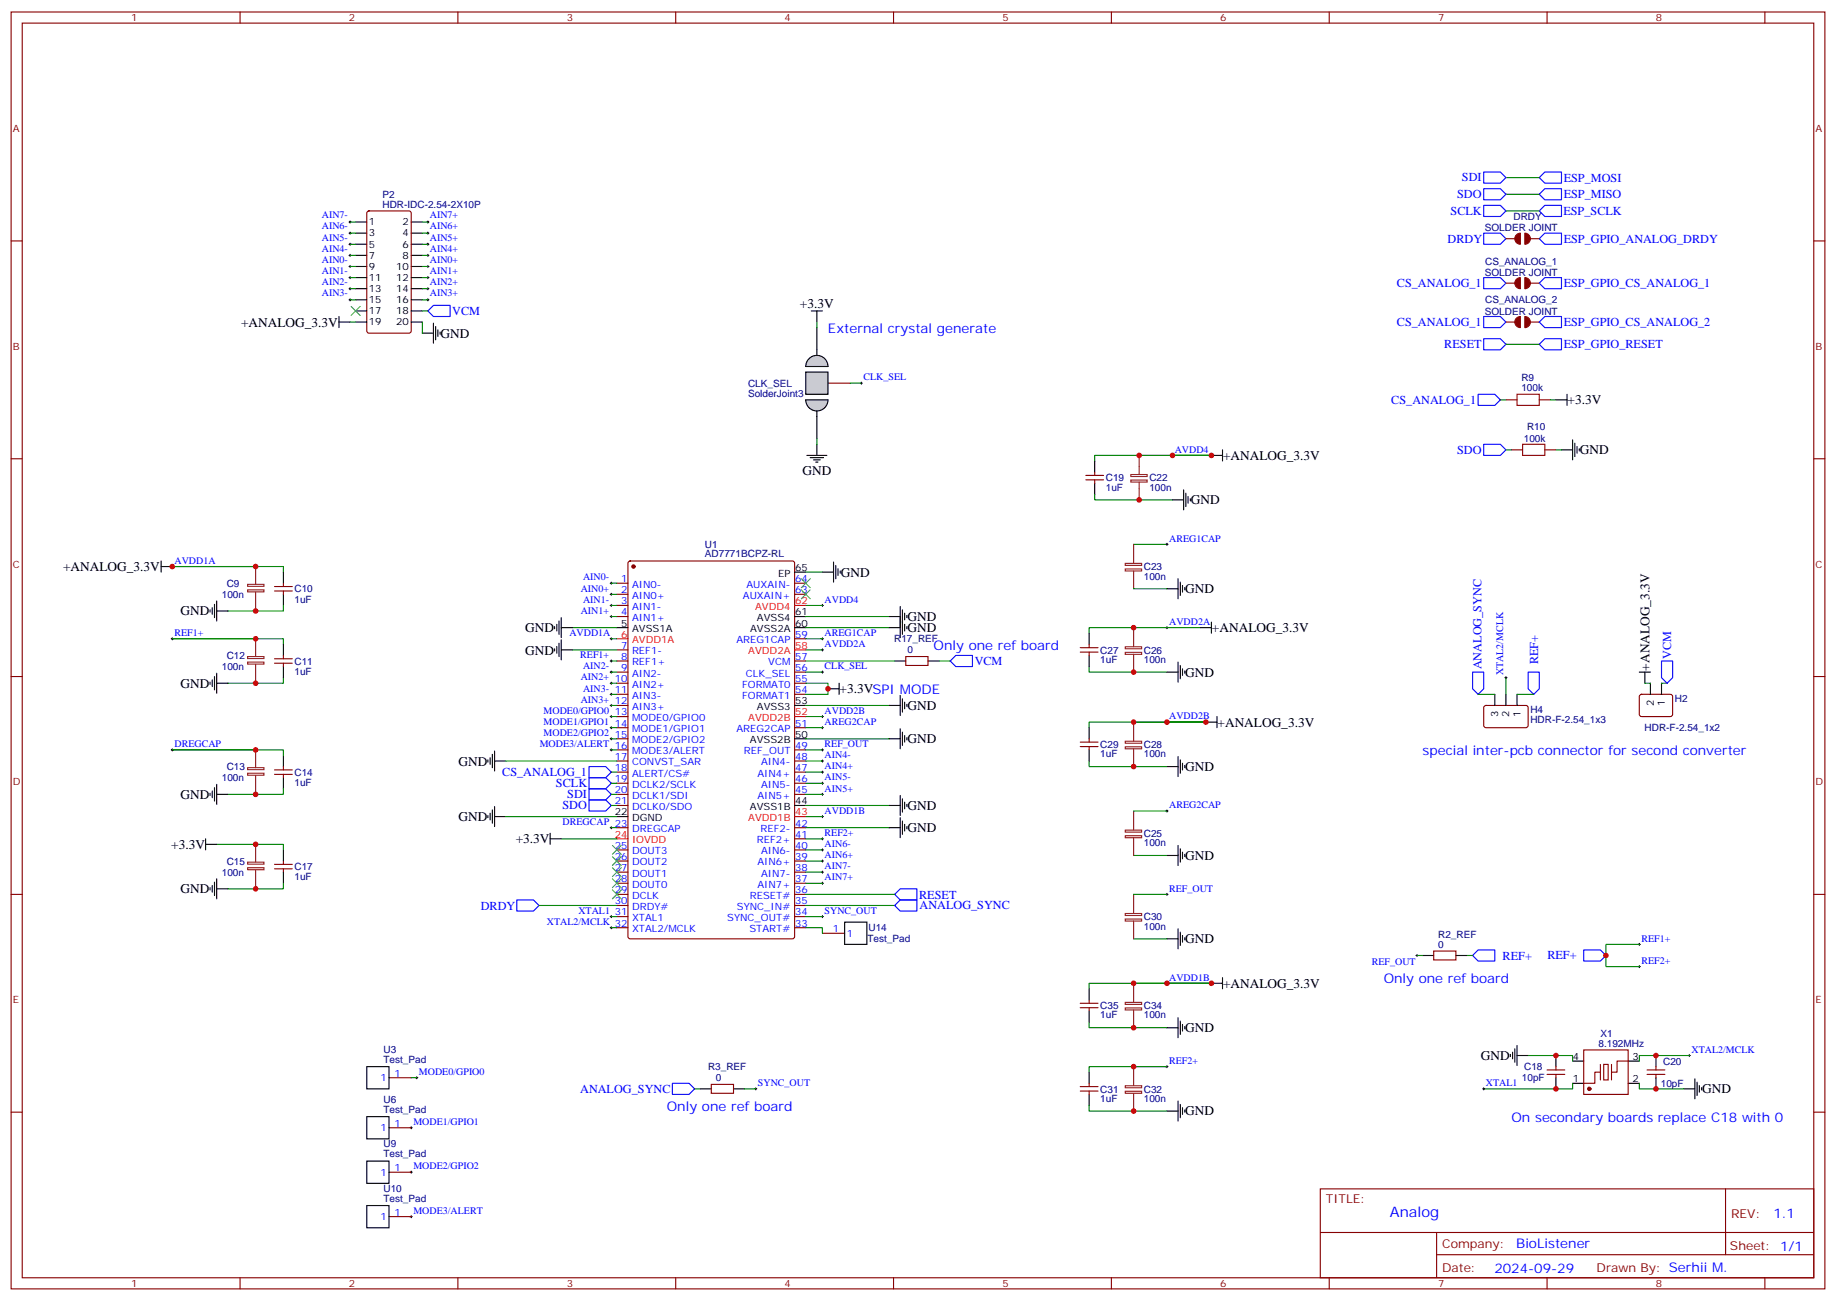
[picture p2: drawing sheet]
<svg xmlns="http://www.w3.org/2000/svg" width="583mm" height="413mm" viewBox="0 0 583 413" stroke-linecap="round" stroke-linejoin="round" font-family="sans-serif">
<g fill="none" stroke="#870000" stroke-width=".35">
<path d="M3.5 3.8h575.8v405.4h-575.8zM7.1 7.3h568.6v398.3h-568.6zM76.2 3.8v3.5M145.3 3.8v3.5M214.5 3.8v3.5M283.6 3.8v3.5M352.8 3.8v3.5M421.9 3.8v3.5M491.1 3.8v3.5M560.2 3.8v3.5M3.5 76.5h3.6M116.7 67.2l.4-.2h12.7l.7 .4v37.7l-.4 .6-13 .1-.6-.5-.1-37.6z"/>
<path d="M478 75.8h2.8M485.8 75.8h2.8M575.7 76.5h3.6M478 89.9h2.8M485.8 89.9h2.8M478 102.2h2.8M485.8 102.2h2.8M478 126.9h3.5M488.6 126.9h3.5M3.5 145.6h3.6M344.7 150.9h5.6M344.7 152.3h5.6"/>
<path d="M347.5 149.9v1M347.5 152.3v1.1M479.8 142.8h3.5M490.4 142.8h3.5M575.7 145.6h3.6M199.6 178.3l.4-.2h51.5l.7 .4v118.8l-.4 .7h-51.8l-.6-.4-.1-118.8zM87.1 187.6h5.7M87.1 186.2h5.7M90 185.1v1.1M90 187.6v1.1M195.8 185.1h3.5M195.8 188.7h3.5"/>
<path d="M195.8 192.2h3.5M195.8 195.7h3.5M252.2 185.1h3.6M252.2 188.7h3.6M3.5 214.8h3.6M87.1 210.5h5.7M87.1 209.1h5.7M90 208.1v1M90 210.5v1.1M195.8 206.3h3.5M195.8 209.8h3.5M195.8 213.4h3.5"/>
<path d="M195.8 216.9h3.5M252.2 209.8h3.6M252.2 213.4h3.6M252.2 216.9h3.6M252.2 202.8h3.6M342.9 205.6h5.6M342.9 207h5.6M345.7 204.5v1.1M345.7 207v1.1M575.7 214.8h3.6M195.8 220.4h3.5M195.8 223.9h3.5"/>
<path d="M195.8 227.5h3.5M195.8 231h3.5M195.8 234.5h3.5M195.8 238.1h3.5M252.2 220.4h3.6M252.2 231h3.6M252.2 238.1h3.6M342.9 235.6h5.6M342.9 237h5.6M345.7 234.5v1.1M345.7 237v1.1M520.6 220.6l.5-.2 9.4 .1 .4 .6v5.9l-.7 .5-9.4-.1-.5-.6v-5.7z"/>
<path d="M87.1 245.8h5.7M87.1 244.4h5.7M90 243.3v1.1M90 245.8v1.1M195.8 241.6h3.5M195.8 245.1h3.5M195.8 248.6h3.5M195.8 252.2h3.5M195.8 255.7h3.5M252.2 241.6h3.6M252.2 245.1h3.6M252.2 248.6h3.6"/>
<path d="M252.2 252.2h3.6M87.1 275.8h5.7M87.1 274.4h5.7M90 273.3v1.1M90 275.8v1.1M195.8 262.7h3.5M195.8 269.8h3.5M195.8 273.3h3.5M195.8 276.9h3.5M252.2 262.7h3.6M252.2 269.8h3.6M252.2 273.3h3.6"/>
<path d="M252.2 276.9h3.6M252.2 266.3h3.6M3.5 283.9h3.6M195.8 283.9h3.5M195.8 280.4h3.5M195.8 287.4h3.5M195.8 291h3.5M195.8 294.5h3.5M252.2 283.9h3.6M252.2 280.4h3.6M252.2 287.4h3.6M252.2 291h3.6"/>
<path d="M252.2 294.5h3.6M575.7 283.9h3.6M342.9 318.5h5.6M342.9 319.9h5.6M345.7 317.4v1.1M345.7 319.9v1.1M491.1 339.7h5.6M493.9 338.6v1.1M502.7 333.3h14.1v14.1h-14.1zM509.1 337.9h1.4v4.9h-1.4zM516.8 336.8h-3.5v3.6h-1.8M522.8 339.7h5.7"/>
<path d="M525.6 338.6v1.1M3.5 353.1h3.6M342.9 344.9h5.6M342.9 346.4h5.6M345.7 343.9v1M345.7 346.4v1M491.1 341.1h5.6M493.9 341.1v1M508 340.4h-1.8v3.5h-3.5M522.8 341.1h5.7M525.6 341.1v1M575.7 353.1h3.6"/>
<path d="M419.1 377.4h156.6v28.2h-156.6zM547.7 377.4v20.9M419.1 391.2h156.5M456 398.3h119.6M456 391.2v14.2M76.2 405.6v3.6M145.3 405.6v3.6M214.5 405.6v3.6M283.6 405.6v3.6M352.8 405.6v3.6M421.9 405.6v3.6M491.1 405.6v3.6"/>
<path d="M560.2 405.6v3.6"/>
</g>
<g fill="none" stroke="#000" stroke-width=".35">
<path d="M112.9 70.5h3.5M112.9 74h3.5M112.9 77.5h3.5M130.5 70.5h3.6M130.5 74h3.6M130.5 77.5h3.6M112.9 81.1h3.5M112.9 84.6h3.5M112.9 88.1h3.5M112.9 91.7h3.5M112.9 95.2h3.5M112.9 98.7h3.5"/>
<path d="M130.5 81.1h3.6M130.5 84.6h3.6M130.5 88.1h3.6M130.5 91.7h3.6M130.5 95.2h3.6M130.5 98.7h3.6M107.6 102.2h3.5M107.6 100.5v3.5M112.9 102.2h3.5M130.5 102.2h3.6M134.1 105.8h3.5M137.6 102.6v6.3"/>
<path d="M138.3 103.6v4.3M139 104.7v2.1M139.7 105.4v.7M259.3 104v7.1M259.3 132.2v7.1M493.9 126.9h3.5M497.4 125.2v3.5M499.2 139.6v6.4M347.5 146.3v3.6M347.5 153.4v3.5M495.7 142.8h3.5M499.9 140.7v4.2"/>
<path d="M500.6 141.7v2.2M501.3 142.5v.7M90 181.6v3.5M90 188.7v3.5M195.8 199.2h3.5M252.2 199.2h3.6M252.2 195.7h3.6M252.2 181.6h3.6M90 204.5v3.6M90 211.6v3.5M345.7 201v3.5M345.7 208.1v3.5"/>
<path d="M520.3 213.4h3.6M522.1 213.4v3.5M523.9 216.9v3.5M527.4 216.9v3.5M90 239.8v3.5M252.2 234.5h3.6M252.2 223.9h3.6M345.7 231v3.5M345.7 238.1v3.5M66.7 251.8v.7M67.4 251.1v2.1M68.1 250v4.3"/>
<path d="M68.8 249v6.3M68.8 252.2h3.5M90 246.9v3.5M154.9 258.9v.7M155.6 258.2v2.1M156.3 257.1v4.2M157 259.2h3.5M157 256v6.4M195.8 259.2h3.5M252.2 255.7h3.6M68.8 279v6.3M90 269.8v3.5"/>
<path d="M90 276.9v3.5M66.7 281.8v.7M67.4 281.1v2.1M68.1 280v4.3M68.8 282.2h3.5M345.7 313.9v3.5M345.7 321v3.5M479.4 334.7v.7M480.1 334v2.1M480.8 333v4.2M481.5 335.1h3.6M481.5 331.9v6.3"/>
<path d="M493.9 335.1v3.5M499.2 336.8h3.5M516.8 336.8h3.5M525.6 335.1v3.5M345.7 340.4v3.5M345.7 347.4v3.5M493.9 342.1v3.6M499.2 343.9h3.5M516.8 343.9h3.5M525.6 342.1v3.6M534.5 345.7h3.5M538 342.5v6.3"/>
<path d="M538.7 343.5v4.3M539.4 344.6v2.1M540.1 345.3v.7"/>
</g>
<g fill="#870000" stroke="#870000" stroke-width=".35">
<circle cx="504.5" cy="345.7" r=".53"/>
<circle cx="201.1" cy="179.8" r=".53"/>
</g>
<path d="M508 337.9v4.9M511.5 337.9v4.9" fill="none" stroke="#871200" stroke-width=".35"/>
<g fill="none" stroke="#008700" stroke-width=".35">
<path d="M478 56.4h10.6M478 61.7h10.6M478 67h10.6M111.1 102.2h1.8M134.1 102.2v3.6M478 109.3h10.6M476.2 126.9h1.8M492.1 126.9h1.8M347.5 156.9v1.8h24.7M361.6 144.6h22.9h-37v1.7M478 142.8h1.8M493.9 142.8h1.8"/>
<path d="M81.1 179.8h-26.4h35.3v1.8M359.8 172.8h10.6M90 192.2v1.8h-17.7M181.7 199.2h14.1M255.8 181.6h5.3M255.8 195.7h26.4M255.8 199.2h26.4M255.8 192.2h5.3M359.8 186.9h10.6M381 199.2h-35.3v1.8M81.1 202.8h-26.4h35.3v1.7M90 215.1v1.8h-17.7"/>
<path d="M181.7 206.3h14.1M194 202.8h1.8M194 209.8h1.8M255.8 206.3h5.3M255.8 202.8h5.3M255.8 213.4h5.3M345.7 211.6v1.8h24.7M522.1 216.9h1.8M527.4 216.9h1.8M81.1 238.1h-26.4h35.3v1.7M255.8 223.9h26.4M255.8 234.5h26.4"/>
<path d="M255.8 227.5h5.3M255.8 231h5.3M255.8 238.1h5.3M359.8 229.2h23h-37.1v1.8M90 250.4v1.8h-17.7M160.5 259.2h35.3M194 248.6h1.8M194 245.1h1.8M255.8 255.7h26.4M255.8 259.2h5.3M345.7 241.6v1.7h24.7M359.8 257.5h10.6"/>
<path d="M68.8 268h21.2v1.8M178.2 266.3h17.6M194 262.7h1.8M255.8 262.7h26.4M255.8 266.3h5.3M359.8 271.6h10.6M90 280.4v1.8h-17.7M171.1 287.4h24.7M194 291h1.8M194 294.5h1.8M359.8 298h10.6M359.8 283.9h10.6"/>
<path d="M359.8 312.1h24.7h-38.8v1.8M345.7 324.5v1.7h24.7M359.8 338.6h10.6h-24.7v1.8M485.1 335.1h14.1v1.7M536.2 335.1h-15.9v1.7M345.7 350.9v1.8h24.7M499.2 343.9v1.8h-28.2M520.3 343.9v1.8h14.2"/>
</g>
<g fill="none" stroke="#000" stroke-width=".32">
<path d="M273 121.6h.8M273.4 121.3v.7M371.8 144.6h.7M372.2 144.2v.7M54.3 179.8h.7M54.7 179.5v.7M370.1 172.8h.7M370.4 172.4v.7M260.7 192.2h.7M261.1 191.8v.7M370.1 199.2h.7M370.4 198.9v.7"/>
<path d="M54.3 202.8h.7M54.7 202.4v.7M193.7 202.8h.7M193.7 209.8h.7M194 202.4v.7M194 209.5v.7M260.7 202.8h.7M260.7 206.3h.7M260.7 213.4h.7M261.1 202.4v.7M261.1 206v.7M261.1 213v.7"/>
<path d="M54.3 238.1h.7M54.7 237.7v.7M260.7 227.5h.7M260.7 231h.7M260.7 238.1h.7M261.1 227.1v.7M261.1 230.6v.8M261.1 237.7v.7M370.1 229.2h.7M370.4 228.9v.7M260.7 259.2h.7M261.1 258.9v.7"/>
<path d="M370.1 257.5h.7M370.4 257.1v.7M193.7 262.7h.7M194 262.4v.7M260.7 266.3h.7M261.1 265.9v.7M193.7 294.5h.7M193.7 291h.7M194 290.6v.7M194 294.1v.8M370.1 283.9h.7M370.4 283.6v.7"/>
<path d="M370.1 312.1h.7M370.4 311.8v.7M370.1 338.6h.7M370.4 338.2v.7M535.9 335.1h.7M536.2 334.7v.7M470.6 345.7h.7M471 345.3v.7"/>
</g>
<path d="M481.5 125.2h7.1v3.5h-7.1zM483.3 141h7.1v3.6h-7.1z" fill="none" stroke="#a10000" stroke-width=".35"/>
<g fill="none" stroke="#00f" stroke-width=".35">
<path d="M488.6 56.4l1.8-1.8h5.3v3.5h-5.3zM471 74h5.2l1.8 1.8-1.8 1.7h-5.2zM471 65.2h5.2l1.8 1.8-1.8 1.7h-5.2zM488.6 61.7l1.8-1.8h5.3v3.5h-5.3zM488.6 67l1.8-1.8h5.3v3.5h-5.3zM488.6 75.8l1.8-1.8h5.3v3.5h-5.3zM471 88.1h5.2l1.8 1.8-1.8 1.8h-5.2zM488.6 89.9l1.8-1.8h5.3v3.6h-5.3zM471 107.5h5.2l1.8 1.8-1.8 1.8h-5.2zM471 100.5h5.2l1.8 1.7-1.8 1.8h-5.2zM488.6 109.3l1.8-1.8h5.3v3.6h-5.3zM488.6 102.2l1.8-1.7h5.3v3.5h-5.3z"/>
<path d="M469.2 125.2h5.3l1.7 1.7-1.7 1.8h-5.3zM471 141h5.2l1.8 1.8-1.8 1.8h-5.2zM187 246.9h5.3l1.7 1.7-1.7 1.8h-5.3zM187 243.3h5.3l1.7 1.8-1.7 1.8h-5.3zM164 285.7h5.3l1.8 1.7-1.8 1.8h-5.3z"/>
</g>
<g fill="#900" stroke="#900" stroke-width=".35">
<path d="M481.4 74.5l1.2-.5v3.5a1.76 1.76 0 0 1-1.6-1 1.76 1.76 0 0 1 .4-2z"/>
<path d="M484 74a1.76 1.76 0 0 1 1.8 1.8 1.76 1.76 0 0 1-1.8 1.7z"/>
<path d="M481.4 88.6l1.2-.5v3.6a1.76 1.76 0 0 1-1.6-1.1 1.76 1.76 0 0 1 .4-2z"/>
<path d="M484 88.1a1.76 1.76 0 0 1 1.8 1.8 1.76 1.76 0 0 1-1.8 1.8z"/>
<path d="M481.4 101l1.2-.5v3.5a1.76 1.76 0 0 1-1.6-1.1 1.76 1.76 0 0 1 .4-1.9z"/>
<path d="M484 100.5a1.76 1.76 0 0 1 1.8 1.7 1.76 1.76 0 0 1-1.8 1.8z"/>
</g>
<path d="M252.2 192.2h3.6M195.8 202.8h3.5M252.2 206.3h3.6M252.2 227.5h3.6M252.2 259.2h3.6M195.8 266.3h3.5" fill="none" stroke="#f00" stroke-width=".35"/>
<g fill="none" stroke="#8c2424" stroke-width=".35">
<path d="M359 150.6h5.1v.7h-5.1zM359 152.4h5.1v.6h-5.1zM361.6 144.6v6M361.6 153v5.7M81.1 179.8v5.7M357.2 178.9h5.2v.6h-5.2zM359.8 172.8v6M78.6 187.3h5.2v.6h-5.2zM78.6 185.5h5.2v.6h-5.2zM81.1 188v6M357.2 180.6h5.2v.7h-5.2zM359.8 181.3v5.6"/>
<path d="M359.8 199.2v6M78.6 210.2h5.2v.6h-5.2zM78.6 208.4h5.2v.7h-5.2zM81.1 202.8v5.6M81.1 210.9v6M357.2 205.3h5.2v.7h-5.2zM357.2 207.1h5.2v.6h-5.2zM359.8 207.7v5.7M81.1 238.1v5.6M357.2 235.3h5.2v.6h-5.2zM357.2 237.1h5.2v.6h-5.2zM359.8 229.2v6"/>
<path d="M359.8 237.7v5.6M78.6 245.5h5.2v.6h-5.2zM78.6 243.7h5.2v.6h-5.2zM81.1 246.2v6M359.8 257.5v6M78.6 275.4h5.2v.7h-5.2zM78.6 273.7h5.2v.6h-5.2zM81.1 268v5.7M81.1 276.2v6M357.2 263.5h5.2v.7h-5.2zM357.2 265.3h5.2v.6h-5.2zM359.8 265.9v5.7"/>
<path d="M357.2 290h5.2v.6h-5.2zM357.2 291.7h5.2v.7h-5.2zM359.8 283.9v6M359.8 292.4v5.6M357.2 318.2h5.2v.6h-5.2zM357.2 320h5.2v.6h-5.2zM359.8 312.1v6M359.8 320.6v5.6M359.8 338.6v6M357.2 344.7h5.2v.6h-5.2zM357.2 346.4h5.2v.7h-5.2zM359.8 347.1v5.6"/>
</g>
<g fill="#ccc" stroke="#000" stroke-width=".35">
<path d="M255.8 126.9h7a3.5 3.5 0 0 1-3.5 3.6 3.5 3.5 0 0 1-3.5-3.6z"/>
<path d="M256.8 113.9a3.5 3.5 0 0 1 3.8-.8 3.5 3.5 0 0 1 2.2 3.2h-7a3.5 3.5 0 0 1 1-2.4z"/>
</g>
<g fill="#333" stroke="#000" stroke-width=".35">
<path d="M255.8 126.9h7z"/>
<path d="M255.8 116.3h7z"/>
</g>
<path d="M259.3 111.1v1.7M259.3 130.5v1.7" fill="none" stroke="#000" stroke-width=".35"/>
<path d="M262.8 121.6h7.1" fill="none" stroke="#870000" stroke-width=".35"/>
<path d="M255.8 118.1h7v7.1h-7z" fill="#ccc" stroke="#000" stroke-width=".35"/>
<g fill="none" stroke="#008700" stroke-width=".35">
<path d="M111.1 70.5h1.8M111.1 74h1.8M111.1 77.5h1.8M134.1 70.5h1.7M134.1 74h1.7M134.1 77.5h1.7M111.1 81.1h1.8M111.1 84.6h1.8M111.1 88.1h1.8M111.1 91.7h1.8M111.1 95.2h1.8M134.1 98.7h1.7"/>
<path d="M134.1 81.1h1.7M134.1 84.6h1.7M134.1 88.1h1.7M134.1 91.7h1.7M134.1 95.2h1.7M259.3 102.2v1.8M259.3 139.3v1.7M269.9 121.6h3.5M372.2 144.6h12.3M194 185.1h1.8M194 188.7h1.8M194 192.2h1.8"/>
<path d="M194 195.7h1.8M194 213.4h1.8M194 216.9h1.8M255.8 216.9h7v3.5h-7M255.8 209.8h28.2M298.1 209.8h3.5M478 215.1v5.3M194 220.4h1.8M194 223.9h1.8M194 227.5h1.8M194 231h1.8M194 234.5h1.8"/>
<path d="M194 238.1h1.8M370.4 229.2h12.4M469.2 220.4h5.3M481.5 220.4h5.3M160.5 241.6h35.3M194 252.2h1.8M194 255.7h1.8M255.8 252.2h5.3M255.8 241.6h5.3M255.8 245.1h5.3M255.8 248.6h5.3M255.8 269.8h5.3"/>
<path d="M255.8 273.3h5.3M255.8 276.9h5.3M255.8 294.5h5.3v1.8M255.8 283.9h28.2M255.8 280.4h5.3M255.8 291h5.3M255.8 287.4h28.2M520.3 299.8h-10.5v7h10.5M370.4 312.1h14.1M449.8 303.3h1.8M465.7 303.3h1.7M130.5 342.1h1.8"/>
<path d="M220.5 345.7h1.7M236.4 345.7h3.5"/>
</g>
<g fill="none" stroke="#000" stroke-width=".35">
<path d="M257.5 98.7h3.6M259.3 98.7v3.5M256.1 144.6h6.4M257.2 145.3h4.2M258.2 146h2.1M258.9 146.7h.7M259.3 141v3.6M372.2 158.7h3.5M375.7 155.5v6.4M376.4 156.6v4.2M377.1 157.6v2.1M377.8 158.3v.7"/>
<path d="M384.5 144.6h3.6M388.1 142.8v3.5M51.2 179.8h3.5M51.2 178.1v3.5M264.6 178.4v6.4M265.3 179.5v4.2M66.7 193.6v.7M67.4 192.9v2.1M68.1 191.8v4.3M68.8 190.8v6.3M68.8 194h3.5M176 198.9v.7"/>
<path d="M176.7 198.2v2.1M177.4 197.1v4.3M178.2 199.2h3.5M178.2 196.1v6.3M261.1 181.6h3.5M266 180.6v2.1M266.7 181.3v.7M282.2 199.2h3.6M282.2 195.7h3.6M285.8 192.5v9.9M286.5 193.6v7.8M287.2 194.7v2.1"/>
<path d="M287.2 198.2v2.1M287.9 195.4v.7M287.9 198.9v.7M370.4 186.9h3.5M373.9 183.7v6.4M374.6 184.8v4.2M375.4 185.8v2.2M376.1 186.5v.8M381 199.2h3.5M384.5 197.5v3.5M66.7 216.5v.7M67.4 215.8v2.1"/>
<path d="M68.1 214.8v4.2M68.8 216.9h3.5M68.8 213.7v6.4M176 206v.7M176.7 205.2v2.2M177.4 204.2v4.2M178.2 203.1v6.4M178.2 206.3h3.5M262.8 218.7h3.5M266.3 216.9v3.5M284 209.8h3.5M294.6 209.8h3.5"/>
<path d="M370.4 213.4h3.5M373.9 210.2v6.3M374.6 211.2v4.3M375.4 212.3v2.1M376.1 213v.7M156.3 239.5v4.2M157 238.4v6.4M282.2 223.9h3.6M282.2 234.5h3.6M285.8 220.8v6.3M285.8 231.4v6.3M286.5 221.8v4.3"/>
<path d="M286.5 232.4v4.2M287.2 222.9v2.1M287.2 233.5v2.1M287.9 223.6v.7M287.9 234.2v.7M382.8 229.2h3.5M386.3 227.5v3.5M474.5 220.4v3.5M478 220.4v3.5M481.5 220.4v3.5M154.9 241.2v.7M155.6 240.5v2.1"/>
<path d="M157 241.6h3.5M282.2 255.7h3.6M285.8 252.5v6.4M285.8 259.6v6.3M286.5 253.6v4.2M287.2 254.6v2.2M287.9 255.3v.7M370.4 243.3h3.5M373.9 240.2v6.3M374.6 241.2v4.3M375.4 242.3v2.1M376.1 243v.7"/>
<path d="M65.3 268h3.5M65.3 266.3v3.5M174.6 266.3h3.6M174.6 264.5v3.5M282.2 262.7h3.6M286.5 260.6v4.3M287.2 261.7v2.1M287.9 262.4v.7M370.4 271.6h3.5M373.9 268.4v6.3M374.6 269.5v4.2M375.4 270.5v2.1"/>
<path d="M376.1 271.2v.7M268.1 292.7h7.1v7.1h-7.1zM370.4 298h3.5M373.9 294.9v6.3M374.6 295.9v4.2M375.4 297v2.1M376.1 297.7v.7M384.5 312.1h3.6M388.1 310.4v3.5M451.6 303.3h3.5M462.1 303.3h3.6M116.4 338.6h7.1v7.1h-7.1z"/>
<path d="M370.4 326.2h3.5M373.9 323.1v6.3M374.6 324.1v4.3M375.4 325.2v2.1M376.1 325.9v.7M116.4 354.5h7.1v7h-7.1zM222.2 345.7h3.6M232.8 345.7h3.6M370.4 352.7h3.5M373.9 349.5v6.4M374.6 350.6v4.2M375.4 351.6v2.2"/>
<path d="M376.1 352.4v.7M116.4 368.6h7.1v7h-7.1zM116.4 382.7h7.1v7h-7.1z"/>
</g>
<g fill="none" stroke="#00f" stroke-width=".35">
<path d="M471 54.6h5.2l1.8 1.8-1.8 1.7h-5.2zM471 59.9h5.2l1.8 1.8-1.8 1.7h-5.2zM137.6 96.9h5.3v3.6h-5.3l-1.8-1.8zM301.6 209.8l1.8-1.7h5.3v3.5h-5.3zM467.4 213.4h3.6v5.3l-1.8 1.7-1.8-1.7zM485.1 213.4h3.5v5.3l-1.8 1.7-1.7-1.7zM527.4 209.8h3.5v5.3l-1.7 1.8-1.8-1.8zM187 250.4h5.3l1.7 1.8-1.7 1.7h-5.3zM187 253.9h5.3l1.7 1.8-1.7 1.8h-5.3zM284 283.9l1.8-1.7h5.2v3.5h-5.2zM284 287.4l1.8-1.7h5.2v3.5h-5.2zM467.4 303.3l1.8-1.7h5.3v3.5h-5.3z"/>
<path d="M502.7 301.6h5.3l1.8 1.7-1.8 1.8h-5.3zM213.4 343.9h5.3l1.8 1.8-1.8 1.7h-5.3z"/>
</g>
<g fill="none" stroke="#000" stroke-width=".32">
<path d="M110.8 77.5h.7M110.8 70.5h.7M110.8 74h.7M111.1 70.1v.7M111.1 73.7v.7M111.1 77.2v.7M135.5 77.5h.7M135.5 70.5h.7M135.5 74h.7M135.8 70.1v.7M135.8 73.7v.7M135.8 77.2v.7"/>
<path d="M110.8 95.2h.7M110.8 91.7h.7M110.8 88.1h.7M110.8 84.6h.7M110.8 81.1h.7M111.1 80.7v.7M111.1 84.2v.7M111.1 87.8v.7M111.1 91.3v.7M111.1 94.8v.7M135.5 95.2h.7M135.5 91.7h.7"/>
<path d="M135.5 88.1h.7M135.5 84.6h.7M135.5 81.1h.7M135.8 80.7v.7M135.8 84.2v.7M135.8 87.8v.7M135.8 91.3v.7M135.8 94.8v.7M193.7 185.1h.7M193.7 188.7h.7M193.7 192.2h.7M193.7 195.7h.7"/>
<path d="M194 184.8v.7M194 188.3v.7M194 191.8v.7M194 195.4v.7M193.7 213.4h.7M193.7 216.9h.7M194 213v.7M194 216.5v.7M477.7 215.1h.7M478 214.8v.7M193.7 220.4h.7M193.7 223.9h.7"/>
<path d="M193.7 227.5h.7M193.7 231h.7M193.7 234.5h.7M193.7 238.1h.7M194 220.1v.7M194 223.6v.7M194 227.1v.7M194 230.6v.8M194 234.2v.7M194 237.7v.7M260.7 241.6h.7M260.7 245.1h.7"/>
<path d="M260.7 248.6h.7M260.7 252.2h.7M261.1 241.2v.7M261.1 244.8v.7M261.1 248.3v.7M261.1 251.8v.7M260.7 269.8h.7M260.7 273.3h.7M260.7 276.9h.7M261.1 269.5v.7M261.1 273v.7M261.1 276.5v.7"/>
<path d="M260.7 280.4h.7M260.7 291h.7M261.1 280v.7M261.1 290.6v.7M520 299.8h.7M520.3 299.4v.7M449.4 303.3h.7M449.8 303v.7M520 306.8h.7M520.3 306.5v.7M130.2 358h.7M130.5 357.6v.8"/>
<path d="M131.9 342.1h.7M132.3 341.8v.7M239.5 345.7h.7M239.9 345.3v.7M130.2 372.1h.7M130.5 371.8v.7M130.2 386.2h.7M130.5 385.9v.7"/>
</g>
<path d="M287.5 208.4h7.1v2.8h-7.1zM471.2 224.1l.5-.2 12.9 .1 .5 .6-.1 6-.6 .4-13-.1-.4-.6v-5.7zM261.1 296.3h7M455.1 301.9h7v2.8h-7zM123.5 342.1h7M123.5 358h7M225.8 344.2h7v2.9h-7zM123.5 372.1h7M123.5 386.2h7" fill="none" stroke="#870000" stroke-width=".35"/>
<g fill="none" stroke="#3c3" stroke-width=".35">
<path d="M111.5 97.3l2.8 2.8M114.3 97.3l-2.8 2.8M254.4 183.7l2.8 2.8M254.4 187.3l2.8 2.8M257.2 183.7l-2.8 2.8M257.2 187.3l-2.8 2.8M194.4 268.4l2.8 2.8M194.4 271.9l2.8 2.8M194.4 275.4l2.8 2.9M194.4 279l2.8 2.8M197.2 268.4l-2.8 2.8M197.2 271.9l-2.8 2.8"/>
<path d="M197.2 275.4l-2.8 2.9M197.2 279l-2.8 2.8M194.4 282.5l2.8 2.8M197.2 282.5l-2.8 2.8"/>
</g>
<g fill="#c00">
<circle cx="493.9" cy="335.1" r=".88"/>
<circle cx="493.9" cy="345.7" r=".88"/>
<circle cx="525.6" cy="345.7" r=".88"/>
<circle cx="525.6" cy="335.1" r=".88"/>
<circle cx="81.1" cy="194" r=".88"/>
<circle cx="81.1" cy="179.8" r=".88"/>
<circle cx="81.1" cy="202.8" r=".88"/>
<circle cx="81.1" cy="216.9" r=".88"/>
<circle cx="81.1" cy="252.2" r=".88"/>
<circle cx="81.1" cy="238.1" r=".88"/>
<circle cx="81.1" cy="282.2" r=".88"/>
<circle cx="361.6" cy="158.7" r=".88"/>
<circle cx="361.6" cy="144.6" r=".88"/>
<circle cx="359.8" cy="213.4" r=".88"/>
<circle cx="359.8" cy="229.2" r=".88"/>
<circle cx="359.8" cy="243.3" r=".88"/>
<circle cx="359.8" cy="312.1" r=".88"/>
<circle cx="359.8" cy="326.2" r=".88"/>
<circle cx="359.8" cy="352.7" r=".88"/>
<circle cx="359.8" cy="338.6" r=".88"/>
<circle cx="81.1" cy="268" r=".88"/>
<circle cx="262.8" cy="218.7" r=".88"/>
<circle cx="359.8" cy="199.2" r=".88"/>
<circle cx="54.7" cy="179.8" r=".88"/>
<circle cx="370.4" cy="312.1" r=".88"/>
<circle cx="370.4" cy="229.2" r=".88"/>
<circle cx="382.8" cy="229.2" r=".88"/>
<circle cx="372.2" cy="144.6" r=".88"/>
<circle cx="384.5" cy="144.6" r=".88"/>
<circle cx="384.5" cy="312.1" r=".88"/>
<circle cx="509.8" cy="303.3" r=".88"/>
</g>
<text font-size="4.6" fill="#00f" x="441.2" y="386.4">Analog</text>
<g font-size="4.2">
<text x="253.9" y="97.6">+3.3V</text>
<text x="76.5" y="103.7">+ANALOG_3.3V</text>
<text x="139.9" y="107.2">GND</text>
<text x="497.6" y="128.3">+3.3V</text>
<text x="388.2" y="146">+ANALOG_3.3V</text>
<text x="501.5" y="144.3">GND</text>
<text x="254.7" y="150.7">GND</text>
<text x="378" y="160.1">GND</text>
<text x="20" y="181.2">+ANALOG_3.3V</text>
<text x="266.9" y="183">GND</text>
<text x="376.2" y="188.3">GND</text>
<text x="57.3" y="195.4">GND</text>
<text x="288" y="197.1">GND</text>
<text x="166.7" y="200.7">GND</text>
<text x="288" y="200.6">GND</text>
<text x="384.7" y="200.7">+ANALOG_3.3V</text>
<text x="166.7" y="207.8">GND</text>
<text x="376.2" y="214.8">GND</text>
<text x="523.6" y="212.9" transform="rotate(-90 523.6 212.9)">+ANALOG_3.3V</text>
<text x="57.3" y="218.3">GND</text>
<text x="266.5" y="220.1">+3.3VSPI MODE</text>
<text x="288" y="225.3">GND</text>
<text x="386.5" y="230.7">+ANALOG_3.3V</text>
<text x="288" y="235.9">GND</text>
<text x="145.5" y="243">GND</text>
<text x="376.2" y="244.7">GND</text>
<text x="57.3" y="253.6">GND</text>
<text x="288" y="257.1">GND</text>
<text x="145.5" y="260.6">GND</text>
<text x="54.4" y="269.5">+3.3V</text>
<text x="163.7" y="267.7">+3.3V</text>
<text x="288" y="264.1">GND</text>
<text x="376.2" y="273">GND</text>
<text x="57.3" y="283.6">GND</text>
<text x="376.2" y="299.4">GND</text>
<text x="388.2" y="313.6">+ANALOG_3.3V</text>
<text x="376.2" y="327.6">GND</text>
<text x="470.1" y="336.5">GND</text>
<text x="540.3" y="347.1">GND</text>
<text x="376.2" y="354.1">GND</text>
</g>
<g font-size="4.2" fill="#00f">
<text x="262.8" y="105.8">External crystal generate</text>
<text x="296.3" y="206.3">Only one ref board</text>
<text x="451.6" y="239.8">special inter-pcb connector for second converter</text>
<text x="439.2" y="312.1">Only one ref board</text>
<text x="211.7" y="352.7">Only one ref board</text>
<text x="479.8" y="356.2">On secondary boards replace C18 with 0</text>
<text x="562.9" y="386.7">1.1</text>
<text x="481.3" y="396.2">BioListener</text>
<text x="474.4" y="404">2024-09-29</text>
</g>
<g font-size="3.9" fill="#00f">
<text x="464" y="57.6">SDI</text>
<text x="496.4" y="57.6">ESP_MOSI</text>
<text x="462.5" y="62.9">SDO</text>
<text x="496.4" y="62.9">ESP_MISO</text>
<text x="460.4" y="68.3">SCLK</text>
<text x="496.3" y="68.2">ESP_SCLK</text>
<text x="459.5" y="77.1">DRDY</text>
<text x="496.4" y="77">ESP_GPIO_ANALOG_DRDY</text>
<text x="443.4" y="91.2">CS_ANALOG_1</text>
<text x="496.4" y="91.1">ESP_GPIO_CS_ANALOG_1</text>
<text x="143.6" y="100">VCM</text>
<text x="443.4" y="103.5">CS_ANALOG_1</text>
<text x="496.4" y="103.4">ESP_GPIO_CS_ANALOG_2</text>
<text x="458.5" y="110.5">RESET</text>
<text x="496.4" y="110.5">ESP_GPIO_RESET</text>
<text x="441.6" y="128.2">CS_ANALOG_1</text>
<text x="462.5" y="144">SDO</text>
<text x="530.5" y="209.1" transform="rotate(-90 530.5 209.1)">VCM</text>
<text x="309.4" y="211.1">VCM</text>
<text x="470.3" y="212.5" transform="rotate(-90 470.3 212.5)">ANALOG_SYNC</text>
<text x="488.2" y="210.9" transform="rotate(-90 488.2 210.9)">REF+</text>
<text x="159.4" y="246.4">CS_ANALOG_1</text>
<text x="176.5" y="249.9">SCLK</text>
<text x="178.5" y="256.9">SDO</text>
<text x="180.1" y="253.4">SDI</text>
<text x="291.7" y="285.3">RESET</text>
<text x="152.6" y="288.7">DRDY</text>
<text x="291.9" y="288.6">ANALOG_SYNC</text>
<text x="477" y="304.7">REF+</text>
<text x="491.2" y="304.5">REF+</text>
<text x="184.2" y="346.9">ANALOG_SYNC</text>
</g>
<g font-size="3.9" fill="#800">
<text x="420.9" y="382">TITLE:</text>
<text x="549.5" y="386.7">REV:</text>
<text x="457.8" y="396.2">Company:</text>
<text x="549.1" y="396.8">Sheet: 1/1</text>
<text x="457.8" y="403.9">Date:</text>
<text x="506.8" y="403.9">Drawn By: Serhii M.</text>
</g>
<g font-size="3.2" fill="#800">
<text x="41.6" y="6.8">1</text>
<text x="110.8" y="6.8">2</text>
<text x="179.9" y="6.8">3</text>
<text x="249.1" y="6.8">4</text>
<text x="318.2" y="6.8">5</text>
<text x="387.3" y="6.8">6</text>
<text x="456.5" y="6.8">7</text>
<text x="525.6" y="6.8">8</text>
<text x="4.1" y="41.9">A</text>
<text x="576.3" y="41.9">A</text>
<text x="4.1" y="111.1">B</text>
<text x="576.3" y="111.1">B</text>
<text x="4.1" y="180.2">C</text>
<text x="576.3" y="180.2">C</text>
<text x="4.1" y="249.3">D</text>
<text x="576.3" y="249.3">D</text>
<text x="4.1" y="318.5">E</text>
<text x="576.3" y="318.5">E</text>
<text x="41.6" y="408.6">1</text>
<text x="110.8" y="408.6">2</text>
<text x="179.9" y="408.6">3</text>
<text x="249.1" y="408.6">4</text>
<text x="318.2" y="408.6">5</text>
<text x="387.3" y="408.6">6</text>
<text x="456.5" y="408.6">7</text>
<text x="525.6" y="408.6">8</text>
</g>
<g font-size="3.2" fill="#000080">
<text x="121.4" y="65.9">HDR-IDC-2.54-2X10P</text>
<text x="121.4" y="62.8">P2</text>
<text x="480.4" y="69.9">DRDY</text>
<text x="471.3" y="73.4">SOLDER JOINT</text>
<text x="471.4" y="84">CS_ANALOG_1</text>
<text x="471.3" y="87.5">SOLDER JOINT</text>
<text x="471.3" y="99.9">SOLDER JOINT</text>
<text x="471.4" y="96.3">CS_ANALOG_2</text>
<text x="237.4" y="126">SolderJoint3</text>
<text x="237.4" y="122.8">CLK_SEL</text>
<text x="482.9" y="124.1">100k</text>
<text x="482.9" y="121">R9</text>
<text x="484.7" y="136.6">R10</text>
<text x="483.7" y="140.4">100k</text>
<text x="351" y="155.7">1uF</text>
<text x="351" y="152.8">C19</text>
<text x="364.8" y="155.7">100n</text>
<text x="364.8" y="152.8">C22</text>
<text x="223.8" y="174">U1</text>
<text x="223.8" y="176.9">AD7771BCPZ-RL</text>
<text x="363.1" y="184">100n</text>
<text x="363.1" y="181">C23</text>
<text x="70.4" y="189.8">100n</text>
<text x="72" y="186.3">C9</text>
<text x="93.5" y="191.3">1uF</text>
<text x="93.5" y="188">C10</text>
<text x="283.8" y="203.9">R17_REF</text>
<text x="72" y="209.2">C12</text>
<text x="288" y="207.4">0</text>
<text x="349.2" y="207.5">C27</text>
<text x="363.1" y="207.5">C26</text>
<text x="70.4" y="212.7">100n</text>
<text x="93.5" y="214.2">1uF</text>
<text x="93.5" y="211">C11</text>
<text x="349.2" y="210.4">1uF</text>
<text x="363.1" y="210.4">100n</text>
<text x="485.8" y="226.4">H4</text>
<text x="531.6" y="223">H2</text>
<text x="485.8" y="229.6">HDR-F-2.54_1x3</text>
<text x="522" y="232.2">HDR-F-2.54_1x2</text>
<text x="349.2" y="237.5">C29</text>
<text x="363.1" y="237.5">C28</text>
<text x="72" y="244.5">C13</text>
<text x="349.2" y="240.4">1uF</text>
<text x="363.1" y="240.4">100n</text>
<text x="70.4" y="248">100n</text>
<text x="93.5" y="249.5">1uF</text>
<text x="93.5" y="246.3">C14</text>
<text x="363.1" y="268.6">100n</text>
<text x="363.1" y="265.7">C25</text>
<text x="72" y="274.5">C15</text>
<text x="70.4" y="278">100n</text>
<text x="93.5" y="279.5">1uF</text>
<text x="93.5" y="276.2">C17</text>
<text x="363.1" y="292.2">C30</text>
<text x="275.4" y="299.1">Test_Pad</text>
<text x="275.7" y="295.6">U14</text>
<text x="363.1" y="295.1">100n</text>
<text x="456.5" y="297.7">R2_REF</text>
<text x="456.5" y="300.8">0</text>
<text x="349.2" y="323.3">1uF</text>
<text x="349.2" y="320.4">C35</text>
<text x="363.1" y="323.3">100n</text>
<text x="363.1" y="320.4">C34</text>
<text x="508" y="329.1">X1</text>
<text x="121.7" y="334.3">U3</text>
<text x="507.4" y="332.2">8.192MHz</text>
<text x="121.7" y="337.4">Test_Pad</text>
<text x="224.8" y="339.7">R3_REF</text>
<text x="483.8" y="339.7">C18</text>
<text x="527.9" y="338">C20</text>
<text x="227.2" y="343.2">0</text>
<text x="349.2" y="346.8">C31</text>
<text x="363.1" y="346.8">C32</text>
<text x="483.1" y="343.3">10pF</text>
<text x="527.2" y="345">10pF</text>
<text x="121.7" y="353.3">Test_Pad</text>
<text x="121.7" y="350.2">U6</text>
<text x="349.2" y="349.8">1uF</text>
<text x="363.1" y="349.8">100n</text>
<text x="121.7" y="364.3">U9</text>
<text x="121.7" y="367.4">Test_Pad</text>
<text x="121.7" y="381.5">Test_Pad</text>
<text x="121.7" y="378.4">U10</text>
</g>
<g font-size="3.2" fill="#00f">
<text x="102.2" y="69.3">AIN7-</text>
<text x="136.5" y="69.3">AIN7+</text>
<text x="102.2" y="76.4">AIN5-</text>
<text x="102.2" y="72.8">AIN6-</text>
<text x="136.5" y="76.4">AIN5+</text>
<text x="136.5" y="72.8">AIN6+</text>
<text x="102.2" y="83.4">AIN0-</text>
<text x="102.2" y="79.9">AIN4-</text>
<text x="136.5" y="83.4">AIN0+</text>
<text x="136.5" y="79.9">AIN4+</text>
<text x="102.2" y="86.9">AIN1-</text>
<text x="136.5" y="86.9">AIN1+</text>
<text x="102.2" y="94">AIN3-</text>
<text x="102.2" y="90.5">AIN2-</text>
<text x="136.5" y="94">AIN3+</text>
<text x="136.5" y="90.5">AIN2+</text>
<text x="274.1" y="120.8">CLK_SEL</text>
<text x="372.9" y="143.7">AVDD4</text>
<text x="371.1" y="171.9">AREG1CAP</text>
<text x="55.4" y="179">AVDD1A</text>
<text x="185.1" y="184.3">AIN0-</text>
<text x="197.1" y="184.8">1</text>
<text x="252.4" y="184.8">64</text>
<text x="184.3" y="187.8">AIN0+</text>
<text x="185.1" y="191.3">AIN1-</text>
<text x="197.1" y="188.3">2</text>
<text x="197.1" y="191.8">3</text>
<text x="200.6" y="186.5">AIN0-</text>
<text x="200.6" y="190.1">AIN0+</text>
<text x="235.8" y="190.1">AUXAIN+</text>
<text x="236.9" y="186.5">AUXAIN-</text>
<text x="252.4" y="188.3">63</text>
<text x="261.8" y="191.3">AVDD4</text>
<text x="184.3" y="194.8">AIN1+</text>
<text x="197.1" y="195.4">4</text>
<text x="200.6" y="193.6">AIN1-</text>
<text x="200.6" y="197.1">AIN1+</text>
<text x="55.4" y="201.9">REF1+</text>
<text x="180.7" y="201.9">AVDD1A</text>
<text x="252.4" y="202.4">59</text>
<text x="261.8" y="201.9">AREG1CAP</text>
<text x="371.1" y="198.4">AVDD2A</text>
<text x="184.2" y="209">REF1+</text>
<text x="197.1" y="206">7</text>
<text x="197.1" y="209.5">8</text>
<text x="200.6" y="207.7">REF1-</text>
<text x="233.8" y="204.2">AREG1CAP</text>
<text x="252.4" y="209.5">57</text>
<text x="261.8" y="205.4">AVDD2A</text>
<text x="185.1" y="212.5">AIN2-</text>
<text x="197.1" y="213">9</text>
<text x="200.6" y="211.2">REF1+</text>
<text x="200.6" y="214.8">AIN2-</text>
<text x="236.8" y="214.8">CLK_SEL</text>
<text x="243.9" y="211.2">VCM</text>
<text x="252.4" y="213">56</text>
<text x="261.8" y="212.5">CLK_SEL</text>
<text x="477.1" y="214.4" transform="rotate(-90 477.1 214.4)">XTAL2/MCLK</text>
<text x="184.3" y="216">AIN2+ 10</text>
<text x="185.1" y="219.5">AIN3- 11</text>
<text x="200.6" y="218.3">AIN2+</text>
<text x="200.6" y="221.8">AIN3-</text>
<text x="235.6" y="221.8">FORMAT1</text>
<text x="235.6" y="218.3">FORMAT0</text>
<text x="252.4" y="220.1">54</text>
<text x="252.4" y="216.5">55</text>
<text x="172.6" y="226.6">MODE0/GPIO0</text>
<text x="184.3" y="223.1">AIN3+ 12</text>
<text x="195.1" y="227.1">13</text>
<text x="200.6" y="225.4">AIN3+</text>
<text x="261.8" y="226.6">AVDD2B</text>
<text x="172.6" y="230.1">MODE1/GPIO1</text>
<text x="172.6" y="233.6">MODE2/GPIO2</text>
<text x="195.1" y="230.6">14</text>
<text x="200.6" y="228.9">MODE0/GPIO0</text>
<text x="200.6" y="232.4">MODE1/GPIO1</text>
<text x="233.8" y="232.4">AREG2CAP</text>
<text x="252.4" y="230.6">51</text>
<text x="261.8" y="230.1">AREG2CAP</text>
<text x="371.1" y="228.4">AVDD2B</text>
<text x="55.4" y="237.2">DREGCAP</text>
<text x="171.3" y="237.2">MODE3/ALERT 16</text>
<text x="195.1" y="234.2">15</text>
<text x="200.6" y="235.9">MODE2/GPIO2</text>
<text x="200.6" y="239.5">MODE3/ALERT</text>
<text x="236.1" y="239.5">REF_OUT</text>
<text x="252.4" y="237.7">49</text>
<text x="261.8" y="237.2">REF_OUT</text>
<text x="195.1" y="241.2">17</text>
<text x="195.1" y="244.8">18</text>
<text x="200.6" y="243">CONVST_SAR</text>
<text x="241.6" y="243">AIN4-</text>
<text x="252.4" y="244.8">47</text>
<text x="252.4" y="241.2">48</text>
<text x="261.8" y="240.7">AIN4-</text>
<text x="261.8" y="244.2">AIN4+</text>
<text x="195.1" y="248.3">19</text>
<text x="195.1" y="251.8">20</text>
<text x="200.6" y="246.5">ALERT/CS#</text>
<text x="200.6" y="250">DCLK2/SCLK</text>
<text x="240.4" y="246.5">AIN4+</text>
<text x="241.6" y="250">AIN5-</text>
<text x="252.4" y="251.8">45</text>
<text x="252.4" y="248.3">46</text>
<text x="261.8" y="247.8">AIN5-</text>
<text x="261.8" y="251.3">AIN5+</text>
<text x="195.1" y="255.3">21</text>
<text x="200.6" y="253.6">DCLK1/SDI</text>
<text x="200.6" y="257.1">DCLK0/SDO</text>
<text x="240.4" y="253.6">AIN5+</text>
<text x="371.1" y="256.6">AREG2CAP</text>
<text x="178.6" y="261.9">DREGCAP 23</text>
<text x="252.4" y="262.4">42</text>
<text x="261.8" y="258.3">AVDD1B</text>
<text x="195.1" y="269.5">25</text>
<text x="200.6" y="264.2">DREGCAP</text>
<text x="240.3" y="267.7">REF2+</text>
<text x="241.4" y="264.2">REF2-</text>
<text x="252.4" y="269.5">40</text>
<text x="252.4" y="265.9">41</text>
<text x="261.8" y="265.4">REF2+</text>
<text x="261.8" y="268.9">AIN6-</text>
<text x="195.1" y="273">26</text>
<text x="200.6" y="271.2">DOUT3</text>
<text x="200.6" y="274.7">DOUT2</text>
<text x="240.4" y="274.7">AIN6+</text>
<text x="241.6" y="271.2">AIN6-</text>
<text x="252.4" y="273">39</text>
<text x="261.8" y="272.5">AIN6+</text>
<text x="261.8" y="276">AIN7-</text>
<text x="195.1" y="276.5">27</text>
<text x="195.1" y="280">28</text>
<text x="200.6" y="278.3">DOUT1</text>
<text x="200.6" y="281.8">DOUT0</text>
<text x="240.4" y="281.8">AIN7+</text>
<text x="241.6" y="278.3">AIN7-</text>
<text x="252.4" y="280">37</text>
<text x="252.4" y="276.5">38</text>
<text x="261.8" y="279.5">AIN7+</text>
<text x="195.1" y="283.6">29</text>
<text x="195.1" y="287.1">30</text>
<text x="200.6" y="285.3">DCLK</text>
<text x="238" y="285.3">RESET#</text>
<text x="252.4" y="287.1">35</text>
<text x="252.4" y="283.6">36</text>
<text x="371.1" y="283">REF_OUT</text>
<text x="173.6" y="293.6">XTAL2/MCLK 32</text>
<text x="183.6" y="290.1">XTAL1</text>
<text x="195.1" y="290.6">31</text>
<text x="200.6" y="288.9">DRDY#</text>
<text x="200.6" y="292.4">XTAL1</text>
<text x="230.8" y="292.4">SYNC_OUT#</text>
<text x="233.9" y="288.9">SYNC_IN#</text>
<text x="252.4" y="290.6">34</text>
<text x="261.8" y="290.1">SYNC_OUT</text>
<text x="200.6" y="295.9">XTAL2/MCLK</text>
<text x="237.9" y="295.9">START#</text>
<text x="252.4" y="294.1">33</text>
<text x="264.3" y="295.9">1</text>
<text x="268.8" y="297.3">1</text>
<text x="521.1" y="298.9">REF1+</text>
<text x="521.1" y="306">REF2+</text>
<text x="371.1" y="311.3">AVDD1B</text>
<text x="435.4" y="306.5">REF_OUT</text>
<text x="536.9" y="334.2">XTAL2/MCLK</text>
<text x="125.2" y="341.8">1</text>
<text x="133" y="341.2">MODE0/GPIO0</text>
<text x="371.1" y="337.7">REF2+</text>
<text x="120.8" y="343.2">1</text>
<text x="240.6" y="344.8">SYNC_OUT</text>
<text x="471.7" y="344.8">XTAL1</text>
<text x="120.8" y="359.1">1</text>
<text x="125.2" y="357.6">1</text>
<text x="131.2" y="357.1">MODE1/GPIO1</text>
<text x="125.2" y="371.8">1</text>
<text x="131.2" y="371.2">MODE2/GPIO2</text>
<text x="120.8" y="373.2">1</text>
<text x="120.8" y="387.3">1</text>
<text x="125.2" y="385.9">1</text>
<text x="131.2" y="385.3">MODE3/ALERT</text>
</g>
<g font-size="3.2">
<text x="117.1" y="71.5">1</text>
<text x="127.8" y="71.5">2</text>
<text x="117.1" y="75.1">3</text>
<text x="127.8" y="75.1">4</text>
<text x="117.1" y="78.6">5</text>
<text x="117.1" y="82.1">7</text>
<text x="127.8" y="78.6">6</text>
<text x="127.8" y="82.1">8</text>
<text x="117.1" y="85.7">9</text>
<text x="117.1" y="89.2">11</text>
<text x="125.8" y="85.7">10</text>
<text x="125.8" y="89.2">12</text>
<text x="117.1" y="92.7">13</text>
<text x="125.8" y="92.7">14</text>
<text x="117.1" y="96.2">15</text>
<text x="117.1" y="99.8">17</text>
<text x="125.8" y="96.2">16</text>
<text x="125.8" y="99.8">18</text>
<text x="117.1" y="103.3">19</text>
<text x="125.8" y="103.3">20</text>
<text x="247" y="183">EP</text>
<text x="252.4" y="181.3">65</text>
<text x="240.2" y="197.1">AVSS4</text>
<text x="252.4" y="195.4">61</text>
<text x="197.1" y="198.9">5</text>
<text x="200.6" y="200.7">AVSS1A</text>
<text x="238.1" y="200.7">AVSS2A</text>
<text x="252.4" y="198.9">60</text>
<text x="240.2" y="225.4">AVSS3</text>
<text x="252.4" y="223.6">53</text>
<text x="475.5" y="227.7" transform="rotate(-90 475.5 227.7)">3</text>
<text x="479.1" y="227.7" transform="rotate(-90 479.1 227.7)">2</text>
<text x="482.6" y="227.7" transform="rotate(-90 482.6 227.7)">1</text>
<text x="524.9" y="224.2" transform="rotate(-90 524.9 224.2)">2</text>
<text x="528.5" y="224.2" transform="rotate(-90 528.5 224.2)">1</text>
<text x="238.1" y="235.9">AVSS2B</text>
<text x="252.4" y="234.2">50</text>
<text x="238.1" y="257.1">AVSS1B</text>
<text x="252.4" y="255.3">44</text>
<text x="195.1" y="258.9">22</text>
<text x="200.6" y="260.6">DGND</text>
<text x="499.3" y="336.5">4</text>
<text x="518.2" y="336.5">3</text>
<text x="499.3" y="343.5">1</text>
<text x="518.2" y="343.5">2</text>
</g>
<g font-size="3.2" fill="#f00">
<text x="252.4" y="191.8">62</text>
<text x="239.7" y="193.6">AVDD4</text>
<text x="197.1" y="202.4">6</text>
<text x="200.6" y="204.2">AVDD1A</text>
<text x="237.5" y="207.7">AVDD2A</text>
<text x="252.4" y="206">58</text>
<text x="252.4" y="227.1">52</text>
<text x="237.5" y="228.9">AVDD2B</text>
<text x="237.5" y="260.6">AVDD1B</text>
<text x="252.4" y="258.9">43</text>
<text x="195.1" y="265.9">24</text>
<text x="200.6" y="267.7">IOVDD</text>
</g>
</svg>
